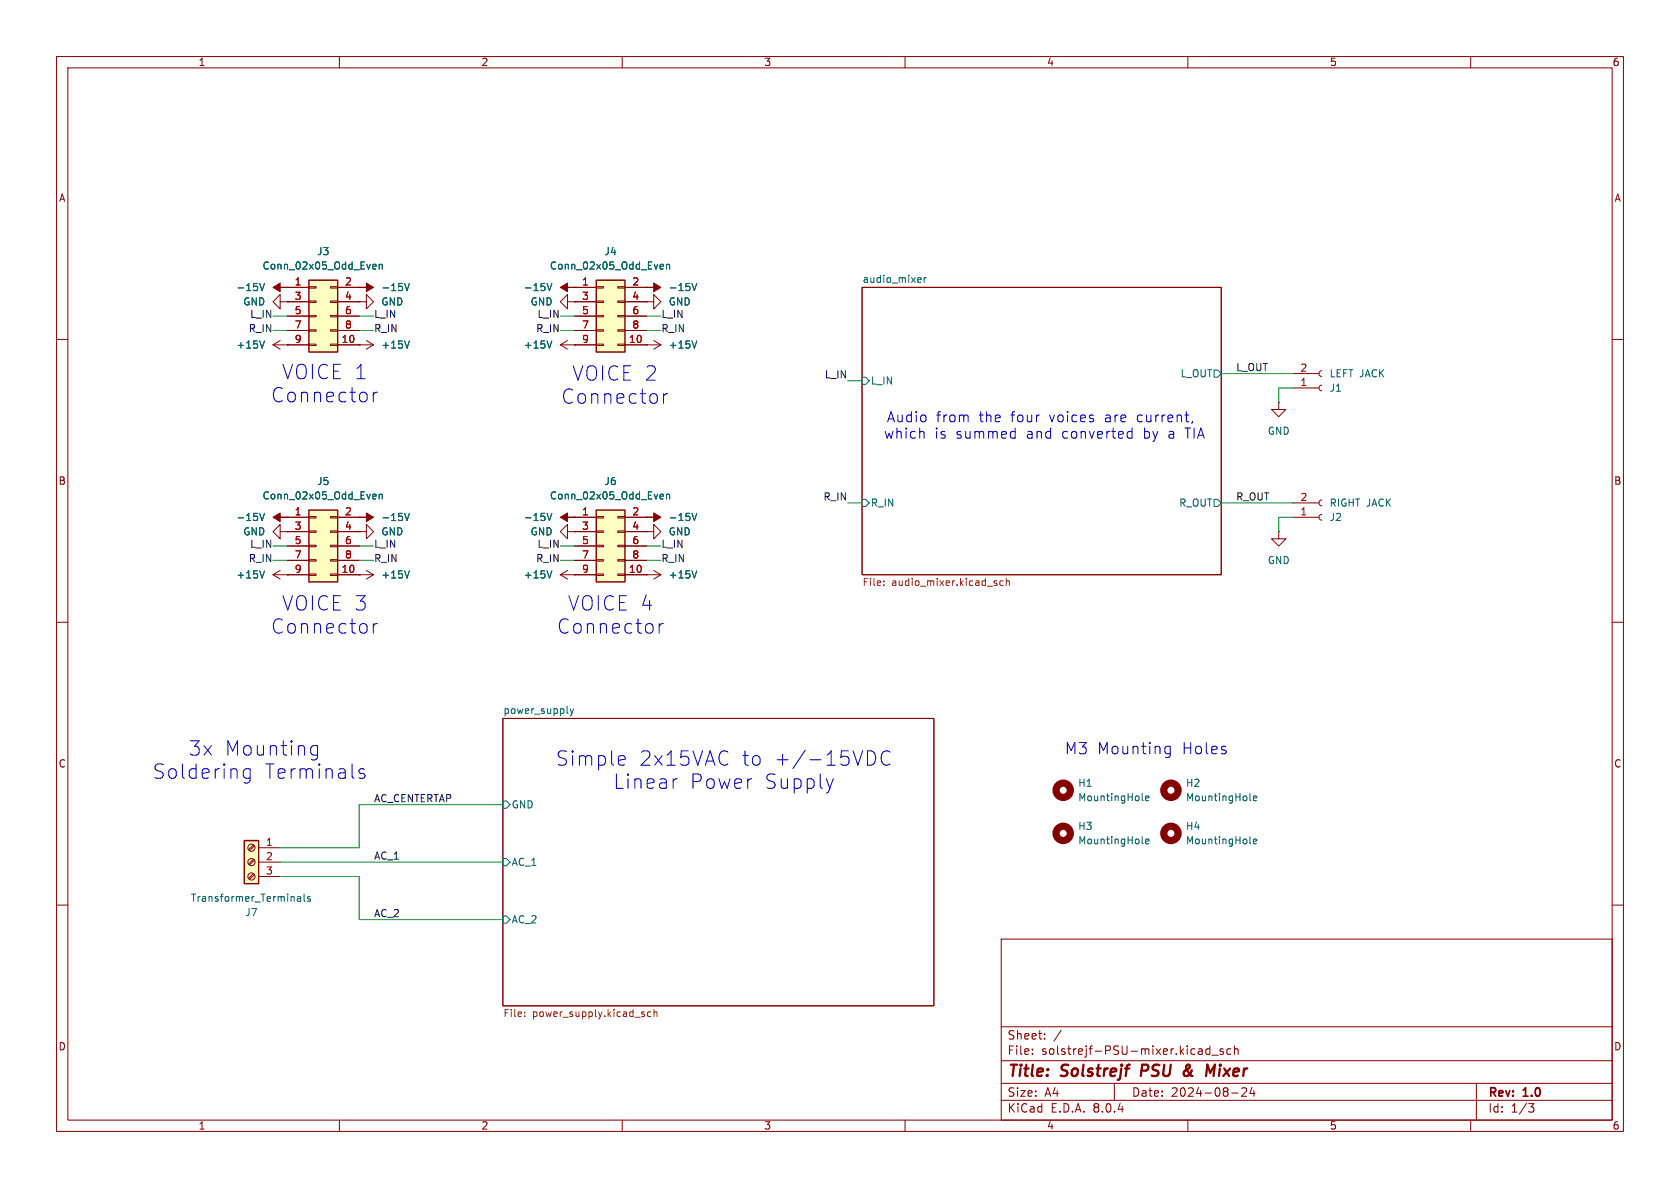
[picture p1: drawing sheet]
<svg xmlns="http://www.w3.org/2000/svg" width="297mm" height="210mm" viewBox="0 0 297 210" stroke-linecap="round" stroke-linejoin="round" font-family="sans-serif">
<g fill="none" stroke="#840000" stroke-width=".18">
<path d="M10 10h277v190h-277zM12 12h273v186h-273zM60 10v2M110 10v2M160 10v2M210 10v2M260 10v2M10 60h2M152.4 50.8h63.5v50.8h-63.5zM285 60h2M10 110h2M99.1 101.6l1.2 .8"/>
<path d="M99.1 101.6h2.5M100.3 100.8l-1.2 .8M101.6 101.6h.1M285 110h2M88.9 127h76.2v50.8h-76.2zM10 160h2M285 160h2M177 166h108v32h-108zM60 198v2M110 198v2M160 198v2M177 194.5h108"/>
<path d="M177 191.5h108M177 187.5h108M177 181.5h108M182.5 186.3v.1M182.5 185.5v.1M184.7 183.6v.1M184.7 182.8v.1M187.6 182.1l-1.3 2M197 191.5v3M210 198v2M213.9 184.9v1.5M213.9 185.5l-.4-.1-.3 .3v.4l.1 .2h.6"/>
<path d="M214.2 186.5h1.2M216.2 185.5l-.3-.1-.2 .2v.2l.5 .2v.3h-.5M217.6 185.5l-.4-.1-.3 .3v.4l.1 .2h.6M217.7 193.2h1.2M218.2 185.5l.3-.1 .3 .1 .1 .9M218.2 184.9v1.5M219.5 192.4l.6-.1 .2 .1 .1 .3-.9 1.1h.9M221.3 192.2l-.3 1.1h.9M221.7 192.8v1M260 198v2M261 191.5v6.5M270.2 195.1h1l-.5 .6 .4 .1 .1 .5-.3 .3h-.4"/>
</g>
<path d="M201.9 188.2l-.2 2M210.2 190a.57 .57 0 0 1-.8 .1M210.2 188.8l-.8 .6M210.3 188.3l-.2-.1a.41 .41 0 0 0-.4 .5l.6 1.1M213.5 188.2l.4 1.4 .9-1.4-.3 2" fill="none" stroke="#840000" stroke-width=".4"/>
<g fill="none" stroke="#006464" stroke-width=".18">
<path d="M162.4 49.1h.4v.3l-.6 .1M162.8 49.9h-.4M163.4 49.1v.8M163.7 49.1l-.3 .2M152.4 66.7h.6l.7 .6-.7 .6h-.6zM214.6 65.4h.7l.6 .6-.6 .7h-.7zM152.4 88.3h.6l.7 .6-.7 .6h-.6zM214.6 88.3h.7l.6 .6-.6 .6h-.7zM97.6 100.9l-.5 1.3M100.3 126.1h.1M100.8 125.3l.3 .8M101.1 126.1l-.3 .4"/>
<path d="M101.4 125.3l-.3 .8M88.9 141.6h.6l.7 .6-.7 .7h-.6zM88.9 151.8h.6l.7 .6-.7 .6h-.6zM88.9 161.9h.6l.7 .7-.7 .6h-.6z"/>
</g>
<g fill="none" stroke="#725600" stroke-width=".18">
<path d="M156.2 103.4v.1M156.2 102.7v.1M176.1 103.1l.2 .2-.2 .2M176.1 102.7h.1M177.4 102.7h-.4l-.2 .2 .1 .5h.5M177.9 102.8l.2-.1h.3v.8M177.9 102.2v1.3M92.7 179.6v.1M92.7 178.9v.1M113.8 179.3l.2 .2-.2 .2M113.8 178.9h.1M115.1 178.9h-.4l-.2 .2 .1 .5h.5"/>
<path d="M115.6 179l.2-.1h.3l.1 .8M115.6 178.4v1.3"/>
</g>
<path d="M54.6 49.5h5.1v12.7h-5.1z" fill="#ffffc2"/>
<g fill="none" stroke="#840000" stroke-width=".18">
<path d="M50.8 50.8h3.8M50.8 53.3h3.8M50.8 55.9h3.8M50.8 58.4h3.8M54.6 58.3h1.3v.2h-1.3zM54.6 55.8h1.3v.2h-1.3zM54.6 53.2h1.3v.3h-1.3zM54.6 50.7h1.3v.2h-1.3zM58.4 58.3h1.3v.2h-1.3zM58.4 55.8h1.3v.2h-1.3zM58.4 53.2h1.3v.3h-1.3zM58.4 50.7h1.3v.2h-1.3z"/>
<path d="M59.7 50.8h3.8M59.7 53.3h3.8M59.7 55.9h3.8M59.7 58.4h3.8M114.3 53.3h1.3v-1.2l1.2 1.2-1.2 1.3v-1.3M114.3 53.3h.1M50.8 61h3.8M54.6 60.8h1.3v.3h-1.3zM58.4 60.8h1.3v.3h-1.3zM59.7 61h3.8"/>
</g>
<path d="M54.6 49.5h5.1v12.7h-5.1z" fill="none" stroke="#840000" stroke-width=".25"/>
<path d="M66.1 46.7l.3 .1 .1 .2-.6 .1M66.4 47.5l-.3 .1M67 46.8l.2-.1 .3 .1 .1 .8M67 46.7v.9" fill="none" stroke="#006464" stroke-width=".18"/>
<path d="M105.4 49.5h5.1v12.7h-5.1z" fill="#ffffc2"/>
<g fill="none" stroke="#840000" stroke-width=".18">
<path d="M49.5 53.3v-1.2l-1.2 1.2 1.2 1.3v-1.3h1.3M50.8 50.8h.1M50.8 53.3h.1M63.5 50.8h.1M63.5 53.3h1.3v-1.2l1.2 1.2-1.2 1.3v-1.3M63.5 53.3h.1M101.6 50.8h.1M101.6 50.8h3.8M101.6 53.3h3.8M101.6 55.9h3.8M101.6 58.4h3.8M105.4 58.3h1.3v.2h-1.3z"/>
<path d="M105.4 55.8h1.3v.2h-1.3zM105.4 53.2h1.3v.3h-1.3zM105.4 50.7h1.3v.2h-1.3zM109.2 58.3h1.3v.2h-1.3zM109.2 55.8h1.3v.2h-1.3zM109.2 53.2h1.3v.3h-1.3zM109.2 50.7h1.3v.2h-1.3zM110.5 50.8h3.8M110.5 53.3h3.8M110.5 55.9h3.8M110.5 58.4h3.8M114.3 50.8h.1"/>
<path d="M48.3 61h2.5M48.3 61l1.2 .7M49.5 60.2l-1.2 .8M50.8 61h.1M63.5 61h.1M63.5 61h2.5M64.8 60.2l1.2 .8M66 61l-1.2 .7M101.6 61h3.8M105.4 60.8h1.3v.3h-1.3zM109.2 60.8h1.3v.3h-1.3zM110.5 61h6.3"/>
<path d="M114.3 61h.1M115.6 60.2l1.2 .8M116.8 61l-1.2 .7M49.5 94v-1.3l-1.2 1.3 1.2 1.3v-1.3h1.3M50.8 91.4h.1M50.8 94h.1M63.5 91.4h.1M226.1 94v1.3h1.2l-1.2 1.2-1.3-1.2h1.3M226.1 94h.1M228.6 88.9h4.6M228.6 91.4h4.6M233.7 88.4l-.4 .1-.1 .4 .1 .4 .4 .1"/>
<path d="M233.7 90.9l-.4 .2-.1 .3 .1 .4 .4 .1M48.3 101.6l1.2 .8M48.3 101.6h2.5M49.5 100.8l-1.2 .8M50.8 101.6h.1"/>
</g>
<path d="M105.4 49.5h5.1v12.7h-5.1z" fill="none" stroke="#840000" stroke-width=".25"/>
<g fill="none" stroke="#006464" stroke-width=".18">
<path d="M45.9 50.1l.4 1.3 .5-1.3M71.5 50.1l.5 1.3 .4-1.3M96.7 50.1l.4 1.3 .5-1.3M116.9 46.7l.3 .1 .1 .2-.6 .1M117.2 47.5l-.3 .1M117.8 46.8l.2-.1 .3 .1 .1 .8M117.8 46.7v.9M122.3 50.1l.5 1.3 .4-1.3M46.8 60.3l-.5 1.2M72.4 60.3l-.4 1.2M123.2 60.3l-.4 1.2M45.9 90.7l.4 1.3 .5-1.3"/>
<path d="M71.5 90.7l.5 1.3 .4-1.3M46.8 100.9l-.5 1.3"/>
</g>
<g fill="#840000" stroke="#840000" stroke-width=".18">
<path d="M63.5 50.8h1.3v-.8l1.2 .8-1.2 .8v-.8z"/>
<path d="M114.3 50.8h1.3v-.8l1.2 .8-1.2 .8v-.8z"/>
<path d="M48.3 50.8l1.2-.8v.8h1.3h-1.3v.8z"/>
<path d="M99.1 50.8l1.2-.8v.8h1.3h-1.3v.8z"/>
<path d="M48.3 91.4l1.2-.7v.7h1.3h-1.3v.8z"/>
<path d="M63.5 91.4h1.3v-.7l1.2 .7-1.2 .8v-.8z"/>
</g>
<path d="M54.6 90.2h5.1v12.7h-5.1z" fill="#ffffc2"/>
<g fill="none" stroke="#840000" stroke-width=".18">
<path d="M100.3 53.3v-1.2l-1.2 1.2 1.2 1.3v-1.3h1.3M101.6 53.3h.1M99.1 61l1.2 .7M99.1 61h2.5M100.3 60.2l-1.2 .8M101.6 61h.1M226.1 71.1v1.3h1.2l-1.2 1.3-1.3-1.3h1.3M226.1 71.1h.1M228.6 66h4.6M228.6 68.6h4.6M233.7 65.5l-.4 .2-.1 .3 .1 .4 .4 .1M233.7 68.1l-.4 .1-.1 .4 .1 .3 .4 .2"/>
<path d="M50.8 91.4h3.8M50.8 94h3.8M50.8 96.5h3.8M50.8 99.1h3.8M54.6 98.9h1.3v.3h-1.3zM54.6 96.4h1.3v.2h-1.3zM54.6 93.9h1.3v.2h-1.3zM54.6 91.3h1.3v.3h-1.3zM58.4 98.9h1.3v.3h-1.3zM58.4 96.4h1.3v.2h-1.3zM58.4 93.9h1.3v.2h-1.3zM58.4 91.3h1.3v.3h-1.3z"/>
<path d="M59.7 91.4h3.8M59.7 94h3.8M59.7 96.5h3.8M59.7 99.1h3.8M63.5 94h1.3v-1.3l1.2 1.3-1.2 1.3v-1.3M63.5 94h.1M100.3 94v-1.3l-1.2 1.3 1.2 1.3v-1.3h1.3M101.6 94h.1M101.6 91.4h.1M114.3 91.4h.1M50.8 101.6h3.8M54.6 101.5h1.3v.2h-1.3z"/>
<path d="M58.4 101.5h1.3v.2h-1.3zM59.7 101.6h6.3M63.5 101.6h.1M64.8 100.8l1.2 .8M66 101.6l-1.2 .8M114.3 101.6h.1M114.3 101.6h2.5M115.6 100.8l1.2 .8M116.8 101.6l-1.2 .8"/>
</g>
<path d="M54.6 90.2h5.1v12.7h-5.1z" fill="none" stroke="#840000" stroke-width=".25"/>
<g fill="none" stroke="#006464" stroke-width=".18">
<path d="M97.6 60.3l-.5 1.2M66.1 87.4h.3l.1 .3-.6 .1M66.4 88.1l-.3 .1M67 87.5l.2-.1h.3l.1 .8M67 87.4v.8M96.7 90.7l.4 1.3 .5-1.3M122.3 90.7l.5 1.3 .4-1.3M72.4 100.9l-.4 1.3M123.2 100.9l-.4 1.3M201.9 141.4l.2 .1M201.9 149l.2 .2M202.5 148.7l.6-.1v-.2l-.4-.1-.2 .2 .1 .6h.5"/>
<path d="M202.5 141.1l.6-.1v-.2l-.4-.1-.2 .2 .1 .6h.5M221 149l.2 .2M221 141.4l.2 .1M221.6 148.7l.6-.1-.1-.2-.3-.1-.2 .2v.6h.5M221.6 141.1l.6-.1-.1-.2-.3-.1-.2 .2v.6h.5"/>
</g>
<g fill="#840000" stroke="#840000" stroke-width=".18">
<path d="M114.3 91.4h1.3v-.7l1.2 .7-1.2 .8v-.8z"/>
<path d="M99.1 91.4l1.2-.7v.7h1.3h-1.3v.8z"/>
</g>
<g fill="none" stroke="#840000" stroke-width="1.3">
<circle cx="188" cy="139.7" r="1.27"/>
<circle cx="207" cy="139.7" r="1.27"/>
<circle cx="188" cy="147.3" r="1.27"/>
<circle cx="207" cy="147.3" r="1.27"/>
</g>
<path d="M43.2 148.6h2.5v7.6h-2.5z" fill="#ffffc2"/>
<path d="M43.2 148.6h2.5v7.6h-2.5z" fill="none" stroke="#840000" stroke-width=".25"/>
<g fill="none" stroke="#840000" stroke-width=".18">
<path d="M44.8 154.4l-.9 .9M44.8 151.9l-.9 .8M44.8 149.4l-.9 .8M45 154.6l-.9 .8M45 152.1l-.9 .8M45 149.5l-.9 .9M45.7 149.9h3.8M45.7 152.4h3.8M45.7 154.9h3.8"/>
<circle cx="44.4" cy="149.9" r=".63"/>
<circle cx="44.4" cy="154.9" r=".63"/>
<circle cx="44.4" cy="152.4" r=".63"/>
</g>
<path d="M52.6 159.1l.1 .2h.5M52.6 158.5h.5l.1 .8M53.2 158.8h-.5l-.1 .2M53.8 158.1v1l.1 .2M54.9 158.5h-.4l-.1 .2v.1l.5 .2v.3h-.5" fill="none" stroke="#006464" stroke-width=".18"/>
<path d="M105.4 90.2h5.1v12.7h-5.1z" fill="#ffffc2"/>
<g fill="none" stroke="#840000" stroke-width=".18">
<path d="M50.8 50.8h.1M50.8 53.3h.1M50.8 50.8h3.8M50.8 53.3h3.8M50.8 55.9h3.8M50.8 58.4h3.8M59.7 50.8h3.8M59.7 53.3h3.8M59.7 55.9h3.8M59.7 58.4h3.8M63.5 50.8h.1M63.5 53.3h.1"/>
<path d="M101.6 53.3h.1M101.6 50.8h.1M101.6 50.8h3.8M101.6 53.3h3.8M101.6 55.9h3.8M101.6 58.4h3.8M110.5 50.8h3.8M110.5 53.3h3.8M110.5 55.9h3.8M110.5 58.4h3.8M114.3 53.3h.1M114.3 50.8h.1"/>
<path d="M50.8 61h.1M50.8 61h3.8M59.7 61h3.8M63.5 61h.1M101.6 61h.1M101.6 61h3.8M110.5 61h3.8M114.3 61h.1M50.8 91.4h.1M50.8 94h.1M50.8 91.4h3.8M50.8 94h3.8"/>
<path d="M50.8 96.5h3.8M50.8 99.1h3.8M59.7 91.4h3.8M59.7 94h3.8M59.7 96.5h3.8M59.7 99.1h3.8M63.5 91.4h.1M63.5 94h.1M101.6 91.4h.1M101.6 94h.1M101.6 91.4h3.8M101.6 94h3.8"/>
<path d="M101.6 96.5h3.8M101.6 99.1h3.8M105.4 98.9h1.3v.3h-1.3zM105.4 96.4h1.3v.2h-1.3zM105.4 93.9h1.3v.2h-1.3zM105.4 91.3h1.3v.3h-1.3zM109.2 98.9h1.3v.3h-1.3zM109.2 96.4h1.3v.2h-1.3zM109.2 93.9h1.3v.2h-1.3zM109.2 91.3h1.3v.3h-1.3zM110.5 91.4h3.8M110.5 94h3.8"/>
<path d="M110.5 96.5h3.8M110.5 99.1h3.8M114.3 94h1.3v-1.3l1.2 1.3-1.2 1.3v-1.3M114.3 94h.1M114.3 91.4h.1M50.8 101.6h.1M50.8 101.6h3.8M59.7 101.6h3.8M63.5 101.6h.1M101.6 101.6h.1M101.6 101.6h3.8M105.4 101.5h1.3v.2h-1.3z"/>
<path d="M109.2 101.5h1.3v.2h-1.3zM110.5 101.6h3.8M114.3 101.6h.1"/>
</g>
<path d="M105.4 90.2h5.1v12.7h-5.1z" fill="none" stroke="#840000" stroke-width=".25"/>
<g fill="none" stroke="#006464" stroke-width=".18">
<path d="M45.9 50.1l.4 1.3 .5-1.3M66.1 46.7l.3 .1 .1 .2-.6 .1M66.4 47.5l-.3 .1M67 46.8l.2-.1 .3 .1 .1 .8M67 46.7v.9M71.5 50.1l.5 1.3 .4-1.3M96.7 50.1l.4 1.3 .5-1.3M116.9 46.7l.3 .1 .1 .2-.6 .1M117.2 47.5l-.3 .1M117.8 46.7v.9M117.8 46.8l.2-.1 .3 .1 .1 .8M122.3 50.1l.5 1.3 .4-1.3"/>
<path d="M46.8 60.3l-.5 1.2M72.4 60.3l-.4 1.2M97.6 60.3l-.5 1.2M123.2 60.3l-.4 1.2M45.9 90.7l.4 1.3 .5-1.3M66.1 87.4h.3l.1 .3-.6 .1M66.4 88.1l-.3 .1M67 87.5l.2-.1h.3l.1 .8M67 87.4v.8M71.5 90.7l.5 1.3 .4-1.3M96.7 90.7l.4 1.3 .5-1.3M116.9 87.4h.3l.1 .3-.6 .1"/>
<path d="M117.2 88.1l-.3 .1M117.8 87.5l.2-.1h.3l.1 .8M117.8 87.4v.8M122.3 90.7l.5 1.3 .4-1.3M46.8 100.9l-.5 1.3M72.4 100.9l-.4 1.3M97.6 100.9l-.5 1.3M123.2 100.9l-.4 1.3"/>
</g>
<g fill="none" stroke="#0000c2" stroke-width=".18">
<path d="M66 69.3v1.7M66.7 69.3a.65 .65 0 0 0-.7 .5M117.3 69.6v1.7M118 69.6a.65 .65 0 0 0-.7 .5M163.3 76.3l.1 1.2M179.3 76.3h.2M179.5 75.7v1.8M179.5 77.4l-.2 .1M199.4 77.4h.7M199.4 76.3h.7M200.1 75.7v1.8M210.8 74.5l-.1 .3"/>
<path d="M66 110.2v1.7M66.7 110.2a.65 .65 0 0 0-.7 .5M116.5 110.2v1.7M117.3 110.2a.65 .65 0 0 0-.8 .5M44.2 136l-.7-.1-.5 .5v.7l.3 .4 .2 .1 .7-.1M44.2 135.9v2a.69 .69 0 0 1-1.1 .4M55.2 133.4l.2 .1 .7-.1M55.2 131.9l.2-.1 .7 .1M56.1 131.8v2.1l-.2 .3M64.4 136l-.6-.1-.3 .4 .1 .3 .8 .3 .1 .2-.1 .4-.2 .1-.7-.1M109.7 133.6l.7 .1 .1 .5-1.2 .2M110.4 135.1l-.7 .2"/>
<path d="M119.7 137.7l-.5 .1M147.3 137.7l-.6 1.7M153.4 132.7a1.34 1.34 0 0 1 1.4 .9 1.34 1.34 0 0 1-.5 1.5l-.9 .2M157.3 133a.95 .95 0 0 0-1-.2 .95 .95 0 0 0-.5 1 1.08 1.08 0 0 0 .3 1.2 1.08 1.08 0 0 0 1.1 .1l.1-.1M206.1 133.2l.2 .1 .6-.1M206.1 132l.2-.1 .6 .1M206.9 131.9v1.6a.54 .54 0 0 1-.7 .4"/>
</g>
<g fill="none" stroke="#009600" stroke-width=".18">
<path d="M48.3 58.4h2.5M48.3 55.9h2.5M63.5 58.4h2.5M63.5 55.9h2.5M99.1 58.4h2.5M99.1 55.9h2.5M114.3 58.4h2.5M114.3 55.9h2.5M149.9 67.3h2.5M215.9 66h12.7M228.6 68.6h-2.5v2.5M48.3 96.5h2.5"/>
<path d="M48.3 99.1h2.5M63.5 96.5h2.5M63.5 99.1h2.5M99.1 96.5h2.5M99.1 99.1h2.5M114.3 96.5h2.5M114.3 99.1h2.5M149.9 88.9h2.5M215.9 88.9h12.7M228.6 91.4h-2.5v2.6M49.5 154.9h14v7.7h25.4M49.5 152.4h39.4"/>
<path d="M88.9 142.2h-25.4v7.7h-14"/>
</g>
<g font-size="3.5" fill="#0000c2">
<text x="47.9" y="71.4">Connector</text>
<text x="49.8" y="67.3">VOICE 1</text>
<text x="99.2" y="71.6">Connector</text>
<text x="101.1" y="67.5">VOICE 2</text>
<text x="47.9" y="112.3">Connector</text>
<text x="49.8" y="108.2">VOICE 3</text>
<text x="98.4" y="112.3">Connector</text>
<text x="100.4" y="108.2">VOICE 4</text>
<text x="26.9" y="137.9">Soldering</text>
<text x="33.3" y="133.8">3x</text>
<text x="39.7" y="133.8">Mounting</text>
<text x="46.7" y="137.9">Terminals</text>
<text x="98.2" y="135.6">Simple</text>
<text x="112.9" y="135.6">2x15VAC</text>
<text x="131" y="135.6">to</text>
<text x="136.7" y="135.6">+/-15VDC</text>
<text x="108.4" y="139.7">Linear</text>
<text x="121.9" y="139.7">Power</text>
<text x="135" y="139.7">Supply</text>
</g>
<g font-size="2.8" fill="#0000c2">
<text x="188.2" y="133.6">M3 Mounting</text>
<text x="209" y="133.6">Holes</text>
</g>
<g font-size="2.8" fill="#840000">
<text x="178" y="190.9">Title:</text>
<text x="187.7" y="190.9">Solstrejf</text>
<text x="202.6" y="190.9">PSU</text>
<text x="210.9" y="190.9">&amp;</text>
<text x="215.7" y="190.9">Mixer</text>
</g>
<g font-size="2.5" fill="#0000c2">
<text x="156.2" y="77.8">which</text>
<text x="156.7" y="74.9">Audio</text>
<text x="165.2" y="77.8">is</text>
<text x="165.5" y="74.9">from</text>
<text x="169" y="77.8">summed</text>
<text x="173.1" y="74.9">the</text>
<text x="178.8" y="74.9">four</text>
<text x="181.5" y="77.8">and</text>
<text x="185.6" y="74.9">voices</text>
<text x="187.9" y="77.8">converted</text>
<text x="195.5" y="74.9">are</text>
<text x="201.3" y="74.9">current,</text>
<text x="202.4" y="77.8">by</text>
<text x="206.8" y="77.8">a TIA</text>
</g>
<g font-size="2.1" fill="#840000">
<text x="178" y="184">Sheet:</text>
<text x="178" y="186.7">File:</text>
<text x="184.1" y="186.7">solstrejf-PSU-mixer.kicad_sch</text>
<text x="178" y="196.9">KiCad</text>
<text x="178" y="194.1">Size:</text>
<text x="184.7" y="194.1">A4</text>
<text x="185.7" y="196.9">E.D.A.</text>
<text x="193.3" y="196.9">8.0.4</text>
<text x="200" y="194.1">Date:</text>
<text x="207" y="194.1">2024-08-24</text>
<text x="263" y="194.3">Rev:</text>
<text x="263" y="196.9">Id:</text>
<text x="267.1" y="196.9">1/3</text>
<text x="269.4" y="194.3">1.0</text>
</g>
<g font-size="1.8" fill="#840000">
<text x="35" y="11.9">1</text>
<text x="85" y="11.9">2</text>
<text x="135" y="11.9">3</text>
<text x="185" y="11.9">4</text>
<text x="235" y="11.9">5</text>
<text x="285" y="11.9">6</text>
<text x="10.3" y="35.9">A</text>
<text x="285.3" y="35.9">A</text>
<text x="10.3" y="85.9">B</text>
<text x="285.3" y="85.9">B</text>
<text x="10.3" y="135.9">C</text>
<text x="285.3" y="135.9">C</text>
<text x="10.3" y="185.9">D</text>
<text x="285.3" y="185.9">D</text>
<text x="35" y="199.9">1</text>
<text x="85" y="199.9">2</text>
<text x="135" y="199.9">3</text>
<text x="185" y="199.9">4</text>
<text x="235" y="199.9">5</text>
<text x="285" y="199.9">6</text>
</g>
<g font-size="1.8" fill="#006464">
<text x="46.3" y="47.9">Conn_02x05_Odd_Even</text>
<text x="56" y="45.3">J3</text>
<text x="97.1" y="47.9">Conn_02x05_Odd_Even</text>
<text x="106.8" y="45.3">J4</text>
<text x="41.7" y="51.7">-15V</text>
<text x="67.3" y="51.7">-15V</text>
<text x="92.5" y="51.7">-15V</text>
<text x="118.1" y="51.7">-15V</text>
<text x="152.4" y="50.1">audio_mixer</text>
<text x="42.9" y="54.2">GND</text>
<text x="67.3" y="54.2">GND</text>
<text x="93.7" y="54.2">GND</text>
<text x="118.1" y="54.2">GND</text>
<text x="41.7" y="61.8">+15V</text>
<text x="67.3" y="61.8">+15V</text>
<text x="92.5" y="61.8">+15V</text>
<text x="118.1" y="61.8">+15V</text>
<text x="153.9" y="68.2">L_IN</text>
<text x="208.6" y="66.9">L_OUT</text>
<text x="235" y="69.4">J1</text>
<text x="235" y="66.9">LEFT JACK</text>
<text x="224" y="77.1">GND</text>
<text x="46.3" y="88.5">Conn_02x05_Odd_Even</text>
<text x="56" y="86">J5</text>
<text x="97.1" y="88.5">Conn_02x05_Odd_Even</text>
<text x="106.8" y="86">J6</text>
<text x="153.9" y="89.8">R_IN</text>
<text x="208.4" y="89.8">R_OUT</text>
<text x="235" y="89.8">RIGHT JACK</text>
<text x="41.7" y="92.3">-15V</text>
<text x="42.9" y="94.8">GND</text>
<text x="67.3" y="94.8">GND</text>
<text x="67.3" y="92.3">-15V</text>
<text x="92.5" y="92.3">-15V</text>
<text x="93.7" y="94.8">GND</text>
<text x="118.1" y="94.8">GND</text>
<text x="118.1" y="92.3">-15V</text>
<text x="235" y="92.3">J2</text>
<text x="224" y="99.9">GND</text>
<text x="41.7" y="102.5">+15V</text>
<text x="67.3" y="102.5">+15V</text>
<text x="92.5" y="102.5">+15V</text>
<text x="118.1" y="102.5">+15V</text>
<text x="88.9" y="126.3">power_supply</text>
<text x="90.4" y="143.1">GND</text>
<text x="190.5" y="139.3">H1</text>
<text x="190.5" y="141.8">MountingHole</text>
<text x="209.6" y="139.3">H2</text>
<text x="209.6" y="141.8">MountingHole</text>
<text x="190.5" y="146.9">H3</text>
<text x="190.5" y="149.5">MountingHole</text>
<text x="209.6" y="146.9">H4</text>
<text x="209.6" y="149.5">MountingHole</text>
<text x="90.4" y="153.3">AC_1</text>
<text x="33.6" y="159.6">Transformer_Terminals</text>
<text x="43.3" y="162.2">J7</text>
<text x="90.4" y="163.4">AC_2</text>
</g>
<g font-size="1.8" fill="#a90000">
<text x="52" y="50.5">1</text>
<text x="52" y="53.1">3</text>
<text x="60.9" y="50.5">2</text>
<text x="60.9" y="53.1">4</text>
<text x="102.8" y="50.5">1</text>
<text x="102.8" y="53.1">3</text>
<text x="111.7" y="50.5">2</text>
<text x="111.7" y="53.1">4</text>
<text x="52" y="55.6">5</text>
<text x="52" y="58.2">7</text>
<text x="60.9" y="55.6">6</text>
<text x="60.9" y="58.2">8</text>
<text x="102.8" y="55.6">5</text>
<text x="102.8" y="58.2">7</text>
<text x="111.7" y="55.6">6</text>
<text x="111.7" y="58.2">8</text>
<text x="52" y="60.7">9</text>
<text x="60.3" y="60.7">10</text>
<text x="102.8" y="60.7">9</text>
<text x="111.1" y="60.7">10</text>
<text x="229.8" y="65.8">2</text>
<text x="229.8" y="68.3">1</text>
<text x="229.8" y="88.6">2</text>
<text x="52" y="91.2">1</text>
<text x="52" y="93.7">3</text>
<text x="60.9" y="91.2">2</text>
<text x="60.9" y="93.7">4</text>
<text x="102.8" y="91.2">1</text>
<text x="102.8" y="93.7">3</text>
<text x="111.7" y="91.2">2</text>
<text x="111.7" y="93.7">4</text>
<text x="229.8" y="91.2">1</text>
<text x="52" y="96.3">5</text>
<text x="52" y="98.8">7</text>
<text x="52" y="101.3">9</text>
<text x="60.3" y="101.3">10</text>
<text x="60.9" y="96.3">6</text>
<text x="60.9" y="98.8">8</text>
<text x="102.8" y="96.3">5</text>
<text x="102.8" y="98.8">7</text>
<text x="102.8" y="101.3">9</text>
<text x="111.1" y="101.3">10</text>
<text x="111.7" y="96.3">6</text>
<text x="111.7" y="98.8">8</text>
<text x="46.9" y="149.6">1</text>
<text x="46.9" y="152.1">2</text>
<text x="46.9" y="154.7">3</text>
</g>
<g font-size="1.8" fill="#0f0f0f">
<text x="43.9" y="58.9">R_IN</text>
<text x="44.1" y="56.4">L_IN</text>
<text x="66" y="56.4">L_IN</text>
<text x="66" y="58.9">R_IN</text>
<text x="94.7" y="58.9">R_IN</text>
<text x="94.9" y="56.4">L_IN</text>
<text x="116.8" y="56.4">L_IN</text>
<text x="116.8" y="58.9">R_IN</text>
<text x="218.4" y="65.7">L_OUT</text>
<text x="145.7" y="67">L_IN</text>
<text x="145.5" y="88.6">R_IN</text>
<text x="218.4" y="88.6">R_OUT</text>
<text x="43.9" y="99.6">R_IN</text>
<text x="44.1" y="97">L_IN</text>
<text x="66" y="97">L_IN</text>
<text x="66" y="99.6">R_IN</text>
<text x="94.7" y="99.6">R_IN</text>
<text x="94.9" y="97">L_IN</text>
<text x="116.8" y="99.6">R_IN</text>
<text x="116.8" y="97">L_IN</text>
<text x="66" y="141.9">AC_CENTERTAP</text>
<text x="66" y="152.1">AC_1</text>
<text x="66" y="162.2">AC_2</text>
</g>
<g font-size="1.8" fill="#725600">
<text x="152.4" y="103.9">File:</text>
<text x="157.6" y="103.9">audio_mixer.kicad_sch</text>
<text x="88.9" y="180.1">File:</text>
<text x="94.1" y="180.1">power_supply.kicad_sch</text>
</g>
</svg>
